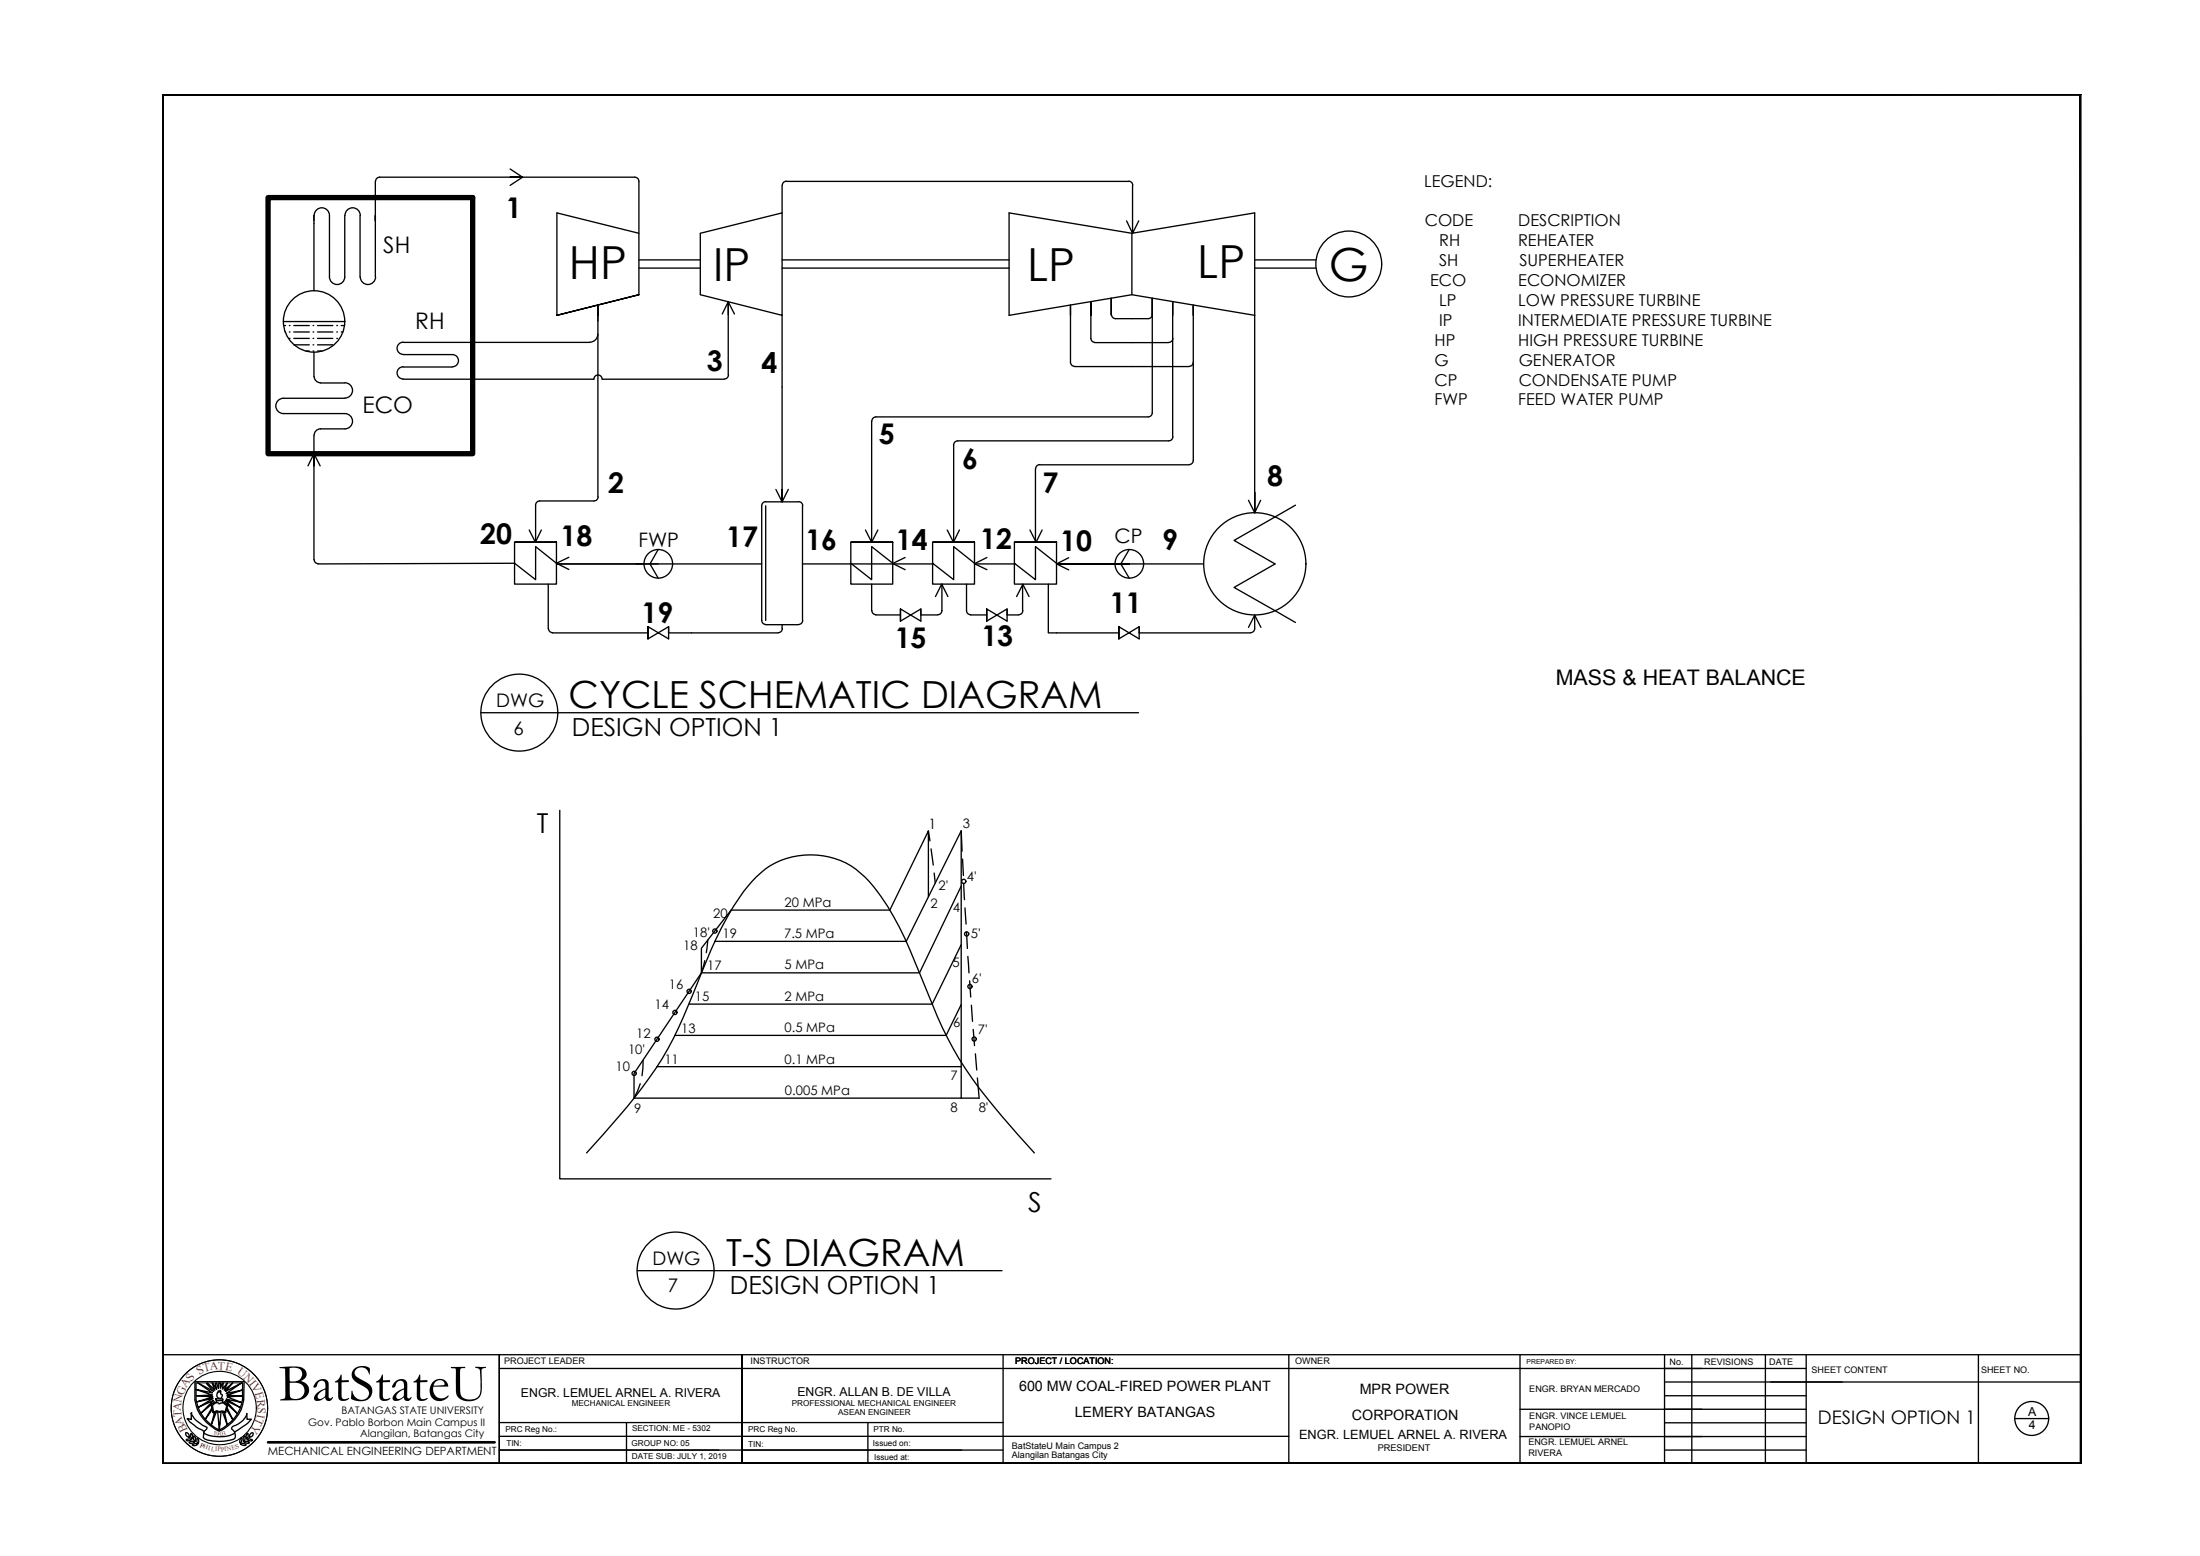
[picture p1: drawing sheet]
<svg xmlns="http://www.w3.org/2000/svg" width="420mm" height="297mm" viewBox="0 0 420 297" stroke-linecap="round" stroke-linejoin="round" font-family="sans-serif">
<!-- layer: WALL -->
<path d="M31 279.4h366.4l-.1-.2zM31.2 279.2h366.1l-366.3 .2zM31 18v261.4l.2-.2zM31 18l.2 .2v261zM31 18l.2 .2 366.2-.2zM31.2 18.2l366.2-.2-.1 .2zM397.4 18l-.1 .2 .1 261.2zM397.3 18.2l.1 261.2-.1-.2z" fill="#000" stroke="#000" stroke-width=".19"/>
<!-- layer: SHEET -->
<g fill="none" stroke="#000" stroke-width=".25">
<path d="M31 258.6h366.4M95.3 258.6v20.8M191.6 258.6v20.8M246.1 258.6v20.8M290.3 258.6v20.8M317.9 258.6v20.8M323.1 258.6v20.8M337.2 258.6v20.8M344.9 258.6v20.8M377.8 258.6v20.8M95.3 261.2h249.6M95.3 276.8h96.3"/>
<path d="M95.3 274.2h150.8M95.3 271.6h96.3M141.7 279.4v-20.8v20.8M165.7 271.6v7.8M290.3 274.2h54.6M290.3 269h54.6M317.9 266.4h27M317.9 263.8h79.5M317.9 276.8h27M317.9 271.6h27M384.7 270.8h6.5"/>
<circle cx="388" cy="270.8" r="3.2"/>
</g>
<!-- layer: 0 -->
<g fill="none" stroke="#000" stroke-width=".25">
<path d="M71.7 34.6v18.3M72.5 33.8h48.7a.78 .78 0 0 1 .8 .8v9.9M72.5 33.8a.78 .78 0 0 0-.8 .8M97.4 32.3l2.4 1.5h-2.4h2.4l-2.4 1.6M149.4 35.4v5.2M150.2 34.6h65.3M150.2 34.6a.78 .78 0 0 0-.8 .8M215.6 34.6a.78 .78 0 0 1 .7 .8M216.3 35.4v9.1l1.2-2.3M60 41.1v14.4M60 41.1a1.46 1.46 0 0 1 1.5-1.4 1.46 1.46 0 0 1 1.4 1.4M62.9 41.1v11.8a1.46 1.46 0 0 0 1.5 1.4 1.46 1.46 0 0 0 1.4-1.4v-11.8"/>
<path d="M65.9 41.1a1.46 1.46 0 0 1 1.4-1.4 1.46 1.46 0 0 1 1.5 1.4M68.8 41.1v11.8M68.8 52.9a1.46 1.46 0 0 0 1.5 1.4 1.46 1.46 0 0 0 1.4-1.4M71.7 42.1v-1v1M114.2 58.3v3M122 56.3v-11.8l-15.6-3.9v19.6l15.6-3.9-15.6 3.9M122 51.2h11.7M122 49.6h11.7M133.7 44.5l15.7-3.9v19.6l-15.7-3.9zM137.9 59.9l1.2-2.3v14M139.1 59.9v-2.3l1.2 2.3M149.4 51.2h43.3"/>
<path d="M149.4 49.6h43.3M215.2 42.2l1.1 2.3M216.2 44.5l-23.5-3.9v19.6l23.5-3.9v-11.8l23.4-3.9v19.6M216.2 56.3l23.4 3.9M239.6 51.2h11.7M239.6 49.6h11.7M54.1 79h11.8a1.46 1.46 0 0 1 1.4 1.4 1.46 1.46 0 0 1-1.5 1.5h-4.6a1.21 1.21 0 0 0-1.2 1.2M54.1 61.4h11.7M54.1 76a1.46 1.46 0 0 0-1.4 1.5 1.46 1.46 0 0 0 1.4 1.5M54.2 62.1h.3M54.5 63.4h.1M55.3 62.1h.1"/>
<path d="M55.3 63.4h.1M55.3 64.6h.1M56.1 62.1h3M56.1 63.4h3M56.1 64.6h3M56.1 65.8h3M58.4 67h.7M59.8 62.1h.1M59.8 63.4h.1M59.8 64.6h.1M59.8 65.8h.1M59.8 67h.1"/>
<path d="M60 67.2v4.7M60 71.9a1.21 1.21 0 0 0 1.2 1.2M60.6 62.1h3M60.6 63.4h3M60.6 64.6h3M60.6 65.8h3M60.6 67h.9M61.2 73.1h4.6M64.3 62.1h.1M64.3 63.4h.1M64.3 64.6h.1M65.2 62.1h.6"/>
<path d="M65.2 63.4h.3M65.9 73.1a1.46 1.46 0 0 1 1.4 1.4 1.46 1.46 0 0 1-1.4 1.5h-11.8M77 72.4h36.4a.78 .78 0 0 1 .8-.8 .78 .78 0 0 1 .8 .8h23.3M77 65.4h35.6M77 67.7h9.4M77 70.1h9.4M77 65.3a1.16 1.16 0 0 0-1.2 1.2 1.16 1.16 0 0 0 1.2 1.1M77 70a1.16 1.16 0 0 0-1.2 1.2 1.16 1.16 0 0 0 1.2 1.1M86.4 67.7a1.16 1.16 0 0 1 1.2 1.2 1.16 1.16 0 0 1-1.2 1.1M114.2 60.2v-1.9v36.6a.71 .71 0 0 1-.8 .7h-10.3M114.2 63.8a1.54 1.54 0 0 1-1.6 1.5M139.1 71.6a.78 .78 0 0 1-.8 .7"/>
<path d="M149.4 60.2v35.6M167.3 79.6h52M167.3 79.6a.78 .78 0 0 0-.8 .8M204.4 60.2v-1.9v10.9M204.4 69.2a.78 .78 0 0 0 .8 .7M205.2 70h21.9M208.3 60.2v-2.6v7a.78 .78 0 0 0 .8 .8M209.1 65.4h14.1M212.2 60.1v-3.2v3.3M212.3 60a.78 .78 0 0 0 .8 .8h6.2M220.1 60.1v-3.2v3.3M220.1 60a.78 .78 0 0 1-.8 .8"/>
<path d="M220.1 78.8a.78 .78 0 0 1-.8 .8M220.1 60.1v18.7M224 60.2v-2.6v25.8M224 64.6a.78 .78 0 0 1-.8 .8M227.9 60.2v-1.9v29.6M227.9 69.2a.78 .78 0 0 1-.8 .7M239.6 60.2v37.7v-.8M58.8 88.9l1.2-2.3v2.3v-2.3l1.1 2.3M60 83.1v23.7M102.3 96.4v7.1M103.1 95.6a.78 .78 0 0 0-.8 .8M146.2 96.6v21.8"/>
<path d="M153.3 96.6v21.8M153.3 96.5a.72 .72 0 0 0-.8-.7h-6.2a.78 .78 0 0 0-.8 .7v21.9M166.5 80.4v23.1M182.1 85v18.5M197.8 89.5v14M224 83.4a.78 .78 0 0 1-.8 .8h-40.3a.78 .78 0 0 0-.8 .7M227.1 88.7h-28.5a.78 .78 0 0 0-.8 .8M227.9 87.9a.78 .78 0 0 1-.8 .8M238.4 95.5l1.2 2.4 1.2-2.4M239.6 94v3.9v-3.9M247.4 96.4l-11.7 6.8 7.8 4.5-7.8 4.4 11.7 6.7M60 106.8a.78 .78 0 0 0 .8 .8"/>
<path d="M98.3 107.5l-37.5 .2M101.1 101.2l1.1 2.3 1.2-2.3M104.7 111.5v8.5M104.7 120a.78 .78 0 0 0 .8 .8h18.3M106.3 107.7h39.2M108.6 106.4l-2.3 1.1 2.3 1.2M123.8 119.6v2.4v-2.4l3.9 2.4v-2.4l-3.9 2.4M125.7 104.9l-1.6 2.8 1.6 2.7M127.7 119.6v1.2h20.9M145.5 118.4a.78 .78 0 0 0 .8 .8M146.2 119.3h6.3M149.4 119.3v.7"/>
<path d="M149.4 120a.78 .78 0 0 1-.8 .8M153.3 107.7h17.1M153.3 118.4a.78 .78 0 0 1-.8 .8M165.3 101.2l1.2 2.3 1.2-2.3M166.5 111.5v5.1M166.5 116.6a.78 .78 0 0 0 .8 .7M167.3 117.4h4.7M170.5 107.7h7.8M172 116.2v2.4v-2.4l3.9 2.4v-2.4l-3.9 2.4M172.9 106.4l-2.4 1.2 2.4 1.2M173.9 117.4h.1M175.9 116.2v1.2h3.2"/>
<path d="M178.7 113.9l1.1-2.4 1.2 2.4M179.9 116.6a.78 .78 0 0 1-.8 .7M179.9 111.5v5.1M180.9 101.2l1.2 2.3 1.1-2.3M184.6 116.6a.78 .78 0 0 0 .8 .7M184.6 111.5v5.1M185.3 117.4h3.1M186.1 107.7h7.8M188.4 116.2v2.4v-2.4l3.9 2.4v-2.4l-3.9 2.4M188.5 106.4l-2.4 1.2 2.4 1.2M190.3 117.4h.1M192.3 116.2v1.2h2.2"/>
<path d="M194.2 113.9l1.1-2.4 1.2 2.4M195.3 111.5v5.1M195.3 116.6a.78 .78 0 0 1-.7 .7M196.7 101.2l1.2 2.3 1.1-2.3M200.2 111.5v9.3h13.5M204.1 106.5l-2.3 1.2 2.3 1.1M213.7 119.6v2.4v-2.4l3.9 2.4v-2.4l-3.9 2.4M215.7 104.9l-1.6 2.8 1.6 2.7M215.7 107.7h-13.9h28M217.6 119.6v1.2h21.2a.78 .78 0 0 0 .8-.8M238.4 119.8l1.2-2.4 1.2 2.4M239.6 117.4v2.6"/>
<path d="M125.7 120.8h.1M215.6 120.8h.1M106.9 154.7v70.3h93.8M177.3 158.6l.3 1.9M183.6 158.6v51h3.4l-.3-3.8M183.6 158.6l-10.5 21.1h-36.6M183.6 158.6l.1 3.9M135.2 179.5l-.3 2.4M139.6 173.7l-5.6 7.3v4.7l-12.9 19.2v4.7l1.2-2.7M177.3 171.2v-12.6l-7.4 15.1M177.8 162.1l.4 3M178.4 166.7l.2 1.9"/>
<path d="M183.6 169.2l-8 16.5h-41.6l.6-2.3M183.8 164l.2 3.1M184 168.7l.2 3M184.3 173.3l.2 3.1M184.6 178l.2 3.1M183.6 191.8l-2.9 5.9h-51.8M183.6 180.3l-5.6 11.4h-46.4M184.8 182.6l.3 3.1M185.2 187.2l.2 3.1M185.5 191.9l.2 3.1M185.9 196.5l.2 3.1M122.8 202.4l-.2 3"/>
<path d="M125.4 203.6h58.2M186.3 201.2l.2 3.1M36.1 274.3h.1v-.1a.61 .61 0 0 0-.7-.7l-.1 .3a.74 .74 0 0 0 .7 .6M36.1 275.3l.7-.2 .3 .2-.2 .2a.52 .52 0 0 1-.8-.1zM36.5 269.8v1.2l-.7-.2M36.6 269.7a3.8 3.8 0 0 0 2 2.3l.9 .5a.65 .65 0 0 1-.5 .7l-.1 .3a6.3 6.3 0 0 0 5.9 .1v-.3l-.5-.5v-.4a4.6 4.6 0 0 0 2.8-2.4v-.2l.1 1.1 .7 .1a12.5 12.5 0 0 1-3.1 2.4l.2 .7a.64 .64 0 0 1-.7 .7l-1 .2a7 7 0 0 1-4.4-.5l-.1-.2a1 1 0 0 0 .1-1.1 1 1 0 0 0-1-.5l-1.6-1.3-.6-.6h.2M36.6 274.8l-.5 .2h-.4l-.1-.1a.79 .79 0 0 1 .9-.1M36.6 269.7h-.1M36.7 274.6a.72 .72 0 0 1-.2-1 .63 .63 0 0 1 .2 1.1M37.2 263.7v3.6a7.8 7.8 0 0 0 4.7 5.9 7.8 7.8 0 0 0 4.6-5.9l.1-3.6M37.2 275.1a.58 .58 0 0 0-.2-.9v.6l.3 .3M37.4 264a8.8 8.8 0 0 0 1 5.9 7.7 7.7 0 0 0 3.7 3.1"/>
<path d="M37.7 275.7a.54 .54 0 0 1-.4 .3 .54 .54 0 0 1-.5-.2l.6-.3 .3 .3M37.9 275.5v-.2a.52 .52 0 0 0-.2-.7 .75 .75 0 0 0 .2 .9M40.4 268.8l-1.2 2.1 1.3-1.7M40.6 268.2l.5-.4a.6 .6 0 0 1 .8 .2 .91 .91 0 0 1 1.3 .2h.1v.1l-.3 1.3a1.37 1.37 0 0 0-1.3-.1l-.4-.2-.3 .3-.2-.1zM41.2 267v.3a1.4 1.4 0 0 0 1.4 0v-.3h-1.4M41.3 269.5l-.9 2.5 .6-2.3M41.3 267.6v.2l-1 .2 .4 1.6a.41 .41 0 0 0 .6-.1l.7 .1a.78 .78 0 0 1 .9 .1h.2l.4-1.5-.1-.2-.2 .1-.7-.4M41.3 267.3v.4M41.7 265.5l.3 .3 .1-.4v.6l.3 .2 .1 .2-.2 .3a.58 .58 0 0 1-.8 0 .58 .58 0 0 1 .2-.9zM41.8 271.6h.2M41.8 271.7h.2M41.8 272h.2"/>
<path d="M41.8 271.9h.2M42.2 269.5l-.3 3.5-.3-3.4M42.5 267.3v.5M42.5 269.6l.9 2.4-.5-2.3M42.8 267.5l2.6 2.4-2.3-2.6 2.8 1.4-2.7-1.6 3 .7-2.8-1.1 2.9-.2-3-.1 3-1.1-3.1 .7 3-2-3.1 1.6 1.4-1.6-1.7 1.4 .6-1.4-.9 1.2 .1-1.2h-.1l-.4 1v-1h-.3l-.1 1-.3-1-.3 .1 .3 1.1-.8-1.2h-.1l.5 1.4-1.4-1.4-.2 .1 1.4 1.5-3-1.6 2.8 1.9-3.3-.7 3.3 1.1-3.1 .1 3.2 .3-3.2 .9 3.2-.6-2.9 1.7 3-1.4-2.4 2.5 2.6-2.2M43.4 268.7l1.1 2.3-1.3-2M45.9 275.5a.79 .79 0 0 0 .2-1l-.3 .5 .1 .5M46 275.6l.5 .3h.4l.1-.1a.79 .79 0 0 0-1-.1M46.3 264a8.8 8.8 0 0 1-.9 5.9 8.3 8.3 0 0 1-3.7 3.1M46.5 275.1a.83 .83 0 0 0 .3-1l-.3 .4v.6M46.7 275.2h.7l.2 .2a.63 .63 0 0 1-1-.1zM47.2 273.7l.1-.1a.72 .72 0 0 1-.2 1l-.1-.5z"/>
<path d="M47.2 274.8l.2 .2a.63 .63 0 0 0 .8 0 .79 .79 0 0 0-1-.2M47.7 274.3l-.1-.1a.61 .61 0 0 1 .7-.7l.1 .3a.74 .74 0 0 1-.8 .6"/>
<circle cx="60" cy="61.4" r="5.9"/>
<circle cx="125.7" cy="107.6" r="2.73"/>
<circle cx="215.7" cy="107.6" r="2.73"/>
<circle cx="239.6" cy="107.6" r="9.8"/>
<circle cx="136.5" cy="177.7" r=".4"/>
<circle cx="184.1" cy="168.3" r=".4"/>
<circle cx="184.6" cy="178.3" r=".4"/>
<circle cx="125.5" cy="198.4" r=".4"/>
<circle cx="128.9" cy="193.3" r=".4"/>
<circle cx="131.6" cy="189.3" r=".4"/>
<circle cx="185.2" cy="188.3" r=".4"/>
<circle cx="186" cy="198.4" r=".4"/>
<circle cx="121.1" cy="204.9" r=".4"/>
</g>
<!-- layer: stair -->
<g fill="none" stroke="#000" stroke-width=".19">
<path d="M37.2 263.7h9.4M37.4 264h8.9"/>
<circle cx="41.9" cy="268.8" r="9.2"/>
</g>
<g fill="none" stroke="#000" stroke-width=".21">
<circle cx="41.9" cy="268.8" r="9.2"/>
<circle cx="41.9" cy="268.8" r="7"/>
</g>
<!-- layer: texts -->
<path d="M51.2 275.3h43.3" fill="none" stroke="#000" stroke-width=".51"/>
<!-- layer: .1 -->
<path d="M141.7 258.6v20.8M119.6 271.6v7.8" fill="none" stroke="#000" stroke-width=".25"/>
<!-- layer: 0 -->
<path d="M51.2 37.7h39.1v48.9h-39.1z" fill="none" stroke="#000" stroke-width="1"/>
<!-- layer: MAIN LINE -->
<g fill="none" stroke="#000" stroke-width=".25">
<path d="M148.2 93.4l1.2 2.4v-2.4v2.4l1.2-2.4M98.3 103.5h8h-8v8h8v-8M98.3 107.5l4 3.2v-6.3l4 3.1M162.5 103.5h8h-8v8h8v-8M162.5 107.5l4 3.2v-6.3l4 3.1M178.1 103.5h8h-8v8h8v-8M178.1 107.5l4 3.2v-6.3l4 3.1M193.7 103.5h8.1h-8.1v8h8.1v-8M193.7 107.5l4.1 3.2v-6.3l4 3.1M91.8 136.1h125.6M139.6 173.7h30.3M121.1 209.6h62.5"/>
<path d="M112 220.1a119.1 119.1 0 0 0 14.5-18 101 101 0 0 0 7.5-16.6 57.6 57.6 0 0 1 9.6-17.2 15 15 0 0 1 23.9 1.8 53.2 53.2 0 0 1 6.3 11.2l1.7 4.2a115.6 115.6 0 0 0 6.5 14.6 90.4 90.4 0 0 0 12.4 16.5l3.1 3.5M121.7 242.6h69.7"/>
<circle cx="257.6" cy="50.4" r="6.3"/>
<circle cx="99.2" cy="136" r="7.3"/>
<circle cx="129" cy="242.5" r="7.3"/>
</g>
<text font-size="10.2" x="53.2" y="267.3">BatStateU</text>
<g font-size="8.7">
<text x="108.6" y="53.2">HP</text>
<text x="136.2" y="53.7">IP</text>
<text x="196.1" y="53.6">LP</text>
<text x="228.7" y="53.1">LP</text>
<text x="253.8" y="53.6">G</text>
</g>
<g font-size="7.1">
<text x="108.6" y="135.2">CYCLE SCHEMATIC DIAGRAM</text>
<text x="138.7" y="241.7">T-S DIAGRAM</text>
</g>
<g font-size="5.4">
<text x="96.6" y="41.7">1</text>
<text x="135" y="70.9">3</text>
<text x="145.4" y="71.2">4</text>
<text x="167.9" y="84.8">5</text>
<text x="183.8" y="89.5">6</text>
<text x="116.1" y="94.1">2</text>
<text x="199.1" y="94">7</text>
<text x="242" y="92.7">8</text>
<text x="91.7" y="103.9">20</text>
<text x="107.1" y="104.1">18</text>
<text x="138.7" y="104.4">17</text>
<text x="153.8" y="104.9">16</text>
<text x="171.1" y="105">14</text>
<text x="187.2" y="104.7">12</text>
<text x="202.5" y="105.2">10</text>
<text x="222" y="105">9</text>
<text x="122.5" y="118.9">19</text>
<text x="212" y="117.1">11</text>
<text x="170.9" y="123.7">15</text>
<text x="187.4" y="123.4">13</text>
</g>
<g font-size="5.2">
<text x="102.5" y="159">T</text>
<text x="196.4" y="231.4">S</text>
</g>
<g font-size="4.8">
<text x="109.2" y="140.5">DESIGN OPTION 1</text>
<text x="139.4" y="247.1">DESIGN OPTION 1</text>
</g>
<g font-size="4.4">
<text x="73.2" y="48.4">SH</text>
<text x="79.3" y="62.8">RH</text>
<text x="69.2" y="78.9">ECO</text>
</g>
<text font-size="4.1" x="297.1" y="130.7">MASS &amp; HEAT BALANCE</text>
<g font-size="3.8">
<text x="121.9" y="104.4">FWP</text>
<text x="212.9" y="103.7">CP</text>
</g>
<g font-size="3.6">
<text x="94.8" y="135">DWG</text>
<text x="98.1" y="140.4">6</text>
<text x="124.6" y="241.5">DWG</text>
<text x="127.5" y="246.6">7</text>
<text x="347.2" y="271.8">DESIGN OPTION 1</text>
</g>
<g font-size="3.1">
<text x="272" y="35.6">LEGEND:</text>
<text x="272.1" y="43.2">CODE</text>
<text x="274.9" y="47">RH</text>
<text x="289.9" y="47">REHEATER</text>
<text x="290" y="43.2">DESCRIPTION</text>
<text x="274.9" y="50.8">SH</text>
<text x="290.2" y="50.8">SUPERHEATER</text>
<text x="273.1" y="54.6">ECO</text>
<text x="274.9" y="58.4">LP</text>
<text x="290" y="54.6">ECONOMIZER</text>
<text x="290" y="58.4">LOW PRESSURE TURBINE</text>
<text x="274" y="66">HP</text>
<text x="274.9" y="62.2">IP</text>
<text x="290" y="62.2">INTERMEDIATE PRESSURE TURBINE</text>
<text x="290" y="66">HIGH PRESSURE TURBINE</text>
<text x="274" y="69.8">G</text>
<text x="290" y="69.8">GENERATOR</text>
<text x="274" y="73.6">CP</text>
<text x="274" y="77.4">FWP</text>
<text x="290" y="77.4">FEED WATER PUMP</text>
<text x="290" y="73.6">CONDENSATE PUMP</text>
</g>
<g font-size="2.7">
<text x="177.3" y="158.2">1</text>
<text x="194.6" y="265.5">600 MW COAL-FIRED POWER PLANT</text>
<text x="259.7" y="266.1">MPR POWER</text>
<text x="205.2" y="270.5">LEMERY BATANGAS</text>
<text x="258.2" y="271.1">CORPORATION</text>
</g>
<g font-size="2.5">
<text x="183.9" y="158.1">3</text>
<text x="149.8" y="173.1">20 MPa</text>
<text x="177.7" y="173.3">2</text>
<text x="179.3" y="169.9">2'</text>
<text x="184.7" y="168.1">4'</text>
<text x="132.3" y="178.8">18'</text>
<text x="136.2" y="175.2">20</text>
<text x="138" y="179.2">19</text>
<text x="149.7" y="179.1">7.5 MPa</text>
<text x="182" y="174">4</text>
<text x="185.4" y="179.2">5'</text>
<text x="130.5" y="181.4">18</text>
<text x="135.1" y="185.1">17</text>
<text x="149.8" y="185">5 MPa</text>
<text x="181.9" y="184.7">5</text>
<text x="127.7" y="188.7">16</text>
<text x="132.7" y="191.1">15</text>
<text x="149.8" y="191.1">2 MPa</text>
<text x="185.6" y="187.7">6'</text>
<text x="125" y="192.7">14</text>
<text x="130.1" y="197.1">13</text>
<text x="149.8" y="197.1">0.5 MPa</text>
<text x="182" y="196.1">6</text>
<text x="186.7" y="197.5">7'</text>
<text x="119.9" y="201.3">10'</text>
<text x="121.5" y="198.2">12</text>
<text x="126.9" y="203">11</text>
<text x="149.8" y="203">0.1 MPa</text>
<text x="117.6" y="204.4">10</text>
<text x="149.9" y="209">0.005 MPa</text>
<text x="181.5" y="206.2">7</text>
<text x="121.1" y="212.5">9</text>
<text x="181.5" y="212.3">8</text>
<text x="186.9" y="212.3">8'</text>
</g>
<g font-size="2.4">
<text x="248.1" y="274.8">ENGR. LEMUEL ARNEL A. RIVERA</text>
<text x="387.3" y="270.3">A</text>
<text x="387.4" y="272.7">4</text>
</g>
<g font-size="2.3" fill="#f00">
<text x="36.6" y="263.8" transform="rotate(-56 36.6 263.8)">S</text>
<text x="38.1" y="262.6" transform="rotate(-33 38.1 262.6)">S</text>
<text x="39" y="262" transform="rotate(-14 39 262)">T</text>
<text x="40.1" y="261.6" transform="rotate(-6 40.1 261.6)">A</text>
<text x="41.5" y="261.5" transform="rotate(3 41.5 261.5)">T</text>
<text x="42.9" y="261.5" transform="rotate(12 42.9 261.5)">E</text>
<text x="45.2" y="262.1" transform="rotate(37 45.2 262.1)">U</text>
<text x="46.4" y="263" transform="rotate(46 46.4 263)">N</text>
<text x="34.5" y="269.5" transform="rotate(-86 34.5 269.5)">A</text>
<text x="34.6" y="267.9" transform="rotate(-78 34.6 267.9)">N</text>
<text x="35" y="266.4" transform="rotate(-65 35 266.4)">G</text>
<text x="35.5" y="265" transform="rotate(-57 35.5 265)">A</text>
<text x="47.5" y="264.1" transform="rotate(52 47.5 264.1)">I</text>
<text x="47.9" y="264.6" transform="rotate(61 47.9 264.6)">V</text>
<text x="48.7" y="265.9" transform="rotate(74 48.7 265.9)">E</text>
<text x="49" y="267.3" transform="rotate(84 49 267.3)">R</text>
<text x="49.1" y="270" transform="rotate(100 49.1 270)">I</text>
<text x="49.2" y="268.7" transform="rotate(94 49.2 268.7)">S</text>
<text x="34.7" y="270.6" transform="rotate(-94 34.7 270.6)">T</text>
<text x="35.2" y="271.8" transform="rotate(-110 35.2 271.8)">A</text>
<text x="35.9" y="273" transform="rotate(-114 35.9 273)">B</text>
<text x="48.5" y="271.9" transform="rotate(122 48.5 271.9)">Y</text>
<text x="49" y="270.6" transform="rotate(115 49 270.6)">T</text>
</g>
<g font-size="2.3">
<text x="99.5" y="266.7">ENGR. LEMUEL ARNEL A. RIVERA</text>
<text x="152.3" y="266.5">ENGR. ALLAN B. DE VILLA</text>
</g>
<text font-size="2.2" x="51.2" y="277.7">MECHANICAL ENGINEERING DEPARTMENT</text>
<g font-size="2">
<text x="65.2" y="270">BATANGAS STATE UNIVERSITY</text>
<text x="58.9" y="272.2">Gov. Pablo Borbon Main Campus II</text>
<text x="68.8" y="274.4">Alangilan, Batangas City</text>
</g>
<text font-size="1.8" x="263.1" y="277">PRESIDENT</text>
<g font-size="1.7">
<text x="96.3" y="260.4">PROJECT LEADER</text>
<text x="143.4" y="260.5">INSTRUCTOR</text>
<text x="193.9" y="260.5">PROJECT / LOCATION:</text>
<text x="247.4" y="260.5">OWNER</text>
<text x="318.9" y="260.5">No.</text>
<text x="325.5" y="260.5">REVISIONS</text>
<text x="337.9" y="260.5">DATE</text>
<text x="346" y="262.2">SHEET CONTENT</text>
<text x="378.3" y="262.2">SHEET NO.</text>
<text x="292.1" y="265.8">ENGR. BRYAN MERCADO</text>
<text x="291.9" y="275.9">ENGR. LEMUEL ARNEL</text>
<text x="292.1" y="271">ENGR. VINCE LEMUEL</text>
<text x="292.1" y="273">PANOPIO</text>
<text x="193.3" y="276.6">BatStateU Main Campus 2</text>
<text x="193.3" y="278.3">Alangilan Batangas City</text>
<text x="291.9" y="278">RIVERA</text>
</g>
<g font-size="1.6">
<text x="109.2" y="268.4">MECHANICAL ENGINEER</text>
<text x="151.2" y="268.5">PROFESSIONAL MECHANICAL ENGINEER</text>
<text x="96.5" y="273.4">PRC Reg No.:</text>
<text x="96.7" y="276">TIN:</text>
<text x="120.6" y="276">GROUP NO: 05</text>
<text x="120.7" y="273.3">SECTION: ME - 5302</text>
<text x="142.9" y="273.4">PRC Reg No.</text>
<text x="160.1" y="270">ASEAN ENGINEER</text>
<text x="166.8" y="273.3">PTR No.</text>
<text x="120.7" y="278.6">DATE SUB: JULY 1, 2019</text>
<text x="142.9" y="276.1">TIN:</text>
<text x="166.7" y="276.1">Issued on:</text>
<text x="166.9" y="278.7">Issued at:</text>
</g>
<text font-size="1.3" x="291.6" y="260.4">PREPARED BY:</text>
<g font-size="1.3" fill="#f00">
<text x="40.7" y="274" transform="rotate(8 40.7 274)">1</text>
<text x="41.3" y="274.1">90</text>
<text x="42.6" y="274.1" transform="rotate(-11 42.6 274.1)">3</text>
<text x="38.1" y="276.1" transform="rotate(25 38.1 276.1)">P</text>
<text x="38.7" y="276.5" transform="rotate(16 38.7 276.5)">H</text>
<text x="39.7" y="276.8" transform="rotate(11 39.7 276.8)">I</text>
<text x="40.3" y="276.9" transform="rotate(9 40.3 276.9)">L</text>
<text x="41.1" y="277">IP</text>
<text x="42.2" y="277.1" transform="rotate(-7 42.2 277.1)">P</text>
<text x="42.9" y="277.1" transform="rotate(-6 42.9 277.1)">I</text>
<text x="43.4" y="277" transform="rotate(-13 43.4 277)">N</text>
<text x="44.3" y="276.8" transform="rotate(-16 44.3 276.8)">E</text>
<text x="45" y="276.6" transform="rotate(-14 45 276.6)">S</text>
</g>
</svg>
